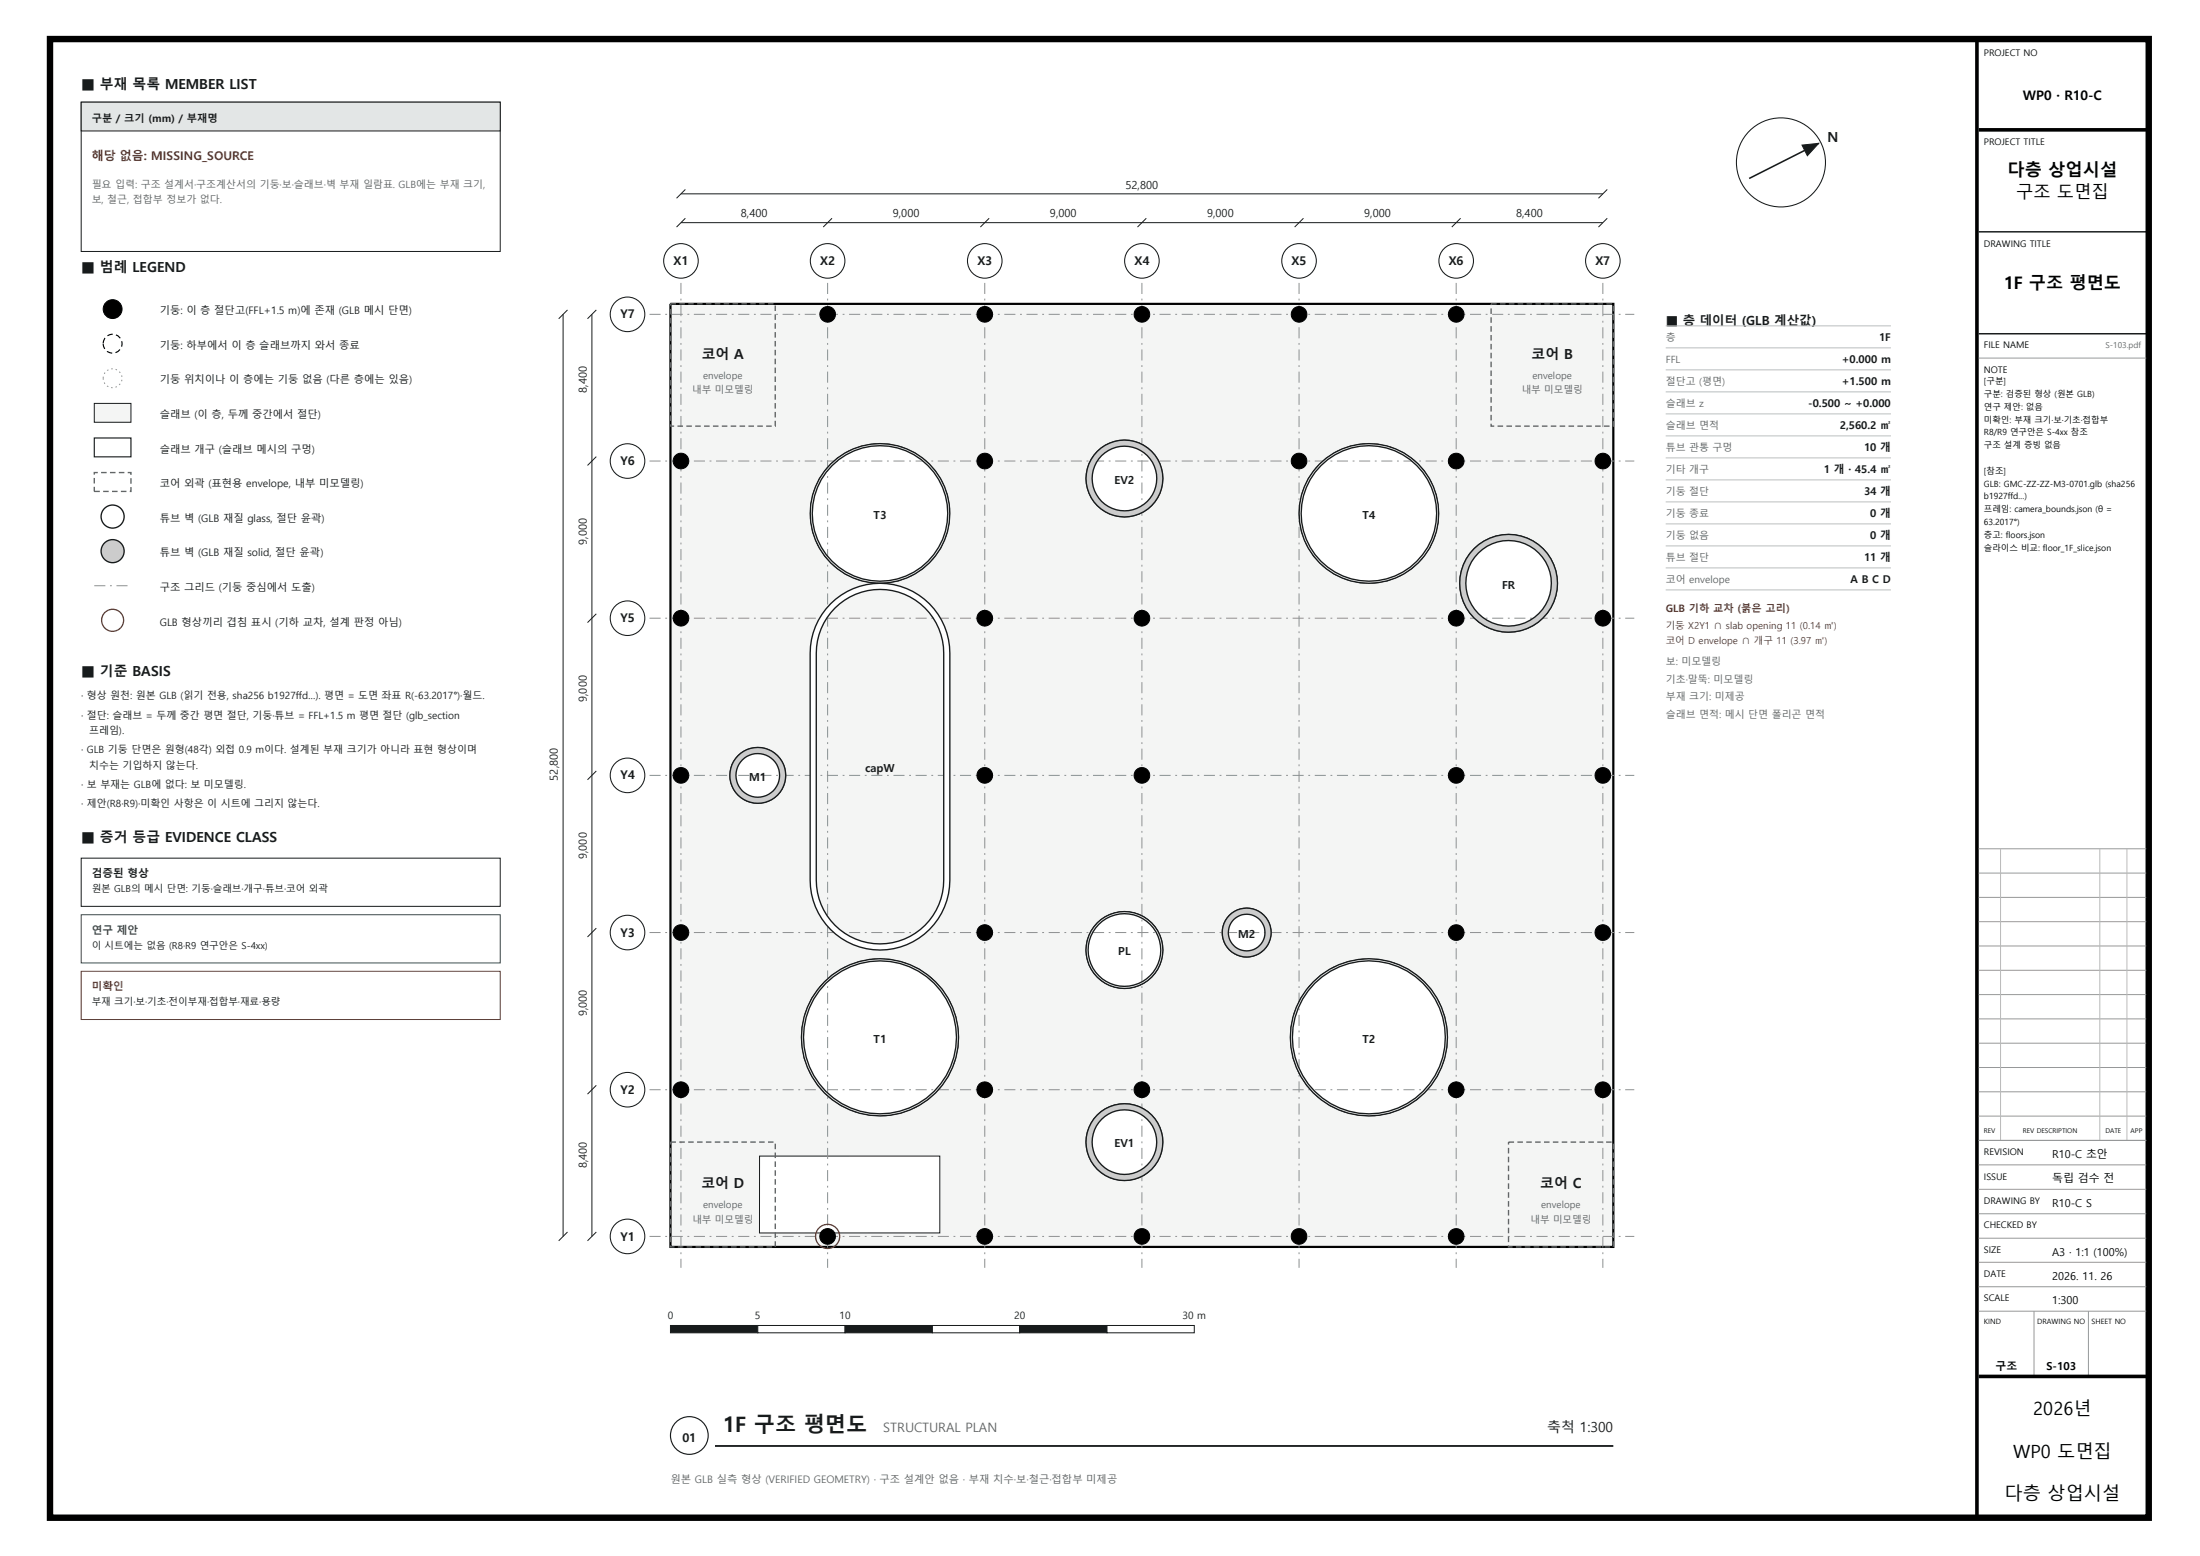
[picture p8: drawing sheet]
<svg xmlns="http://www.w3.org/2000/svg" width="420mm" height="297mm" viewBox="0 0 420 297" stroke-linecap="round" stroke-linejoin="round" font-family="sans-serif">
<g fill="#fff" stroke="#171b1c" stroke-width=".2">
<circle cx="130" cy="49.8" r="3.3"/>
<circle cx="158" cy="49.8" r="3.3"/>
<circle cx="188" cy="49.8" r="3.3"/>
<circle cx="218" cy="49.8" r="3.3"/>
<circle cx="248" cy="49.8" r="3.3"/>
<circle cx="278" cy="49.8" r="3.3"/>
<circle cx="306" cy="49.8" r="3.3"/>
<circle cx="119.8" cy="236" r="3.3"/>
<circle cx="119.8" cy="208" r="3.3"/>
<circle cx="119.8" cy="178" r="3.3"/>
<circle cx="119.8" cy="148" r="3.3"/>
<circle cx="119.8" cy="118" r="3.3"/>
<circle cx="119.8" cy="88" r="3.3"/>
<circle cx="119.8" cy="60" r="3.3"/>
</g>
<path d="M130 42.5h176M130.8 41.7l-1.6 1.6M158.8 41.7l-1.6 1.6M188.8 41.7l-1.6 1.6M218.8 41.7l-1.6 1.6M248.8 41.7l-1.6 1.6M278.8 41.7l-1.6 1.6M306.8 41.7l-1.6 1.6" fill="none" stroke="#171b1c" stroke-width=".19"/>
<g fill="#fff">
<path d="M140.9 39.8h6.2v2.3h-6.2z"/>
<path d="M169.9 39.8h6.2v2.3h-6.2z"/>
<path d="M199.9 39.8h6.2v2.3h-6.2z"/>
<path d="M229.9 39.8h6.2v2.3h-6.2z"/>
<path d="M259.9 39.8h6.2v2.3h-6.2z"/>
<path d="M288.9 39.8h6.2v2.3h-6.2z"/>
</g>
<path d="M130 37h176M130.8 36.2l-1.6 1.6M306.8 36.2l-1.6 1.6" fill="none" stroke="#171b1c" stroke-width=".19"/>
<path d="M214.4 34.3h7.2v2.3h-7.2z" fill="#fff"/>
<path d="M107.5 60v176M108.3 59.2l-1.6 1.6M113 60v176M113.8 59.2l-1.6 1.6M113.8 87.2l-1.6 1.6M113.8 117.2l-1.6 1.6M113.8 147.2l-1.6 1.6M113.8 177.2l-1.6 1.6M113.8 207.2l-1.6 1.6M108.3 235.2l-1.6 1.6M113.8 235.2l-1.6 1.6" fill="none" stroke="#171b1c" stroke-width=".19"/>
<path d="M128 58h180v180h-180zM278.7 111.3a9.3 9.3 0 0 0 18.6 0 9.3 9.3 0 0 0-18.6 0zM207.4 91.3a7.3 7.3 0 0 0 14.6 0 7.3 7.3 0 0 0-14.6 0zM154.7 98a13.3 13.3 0 0 0 26.6 0 13.3 13.3 0 0 0-26.6 0zM207.3 181.3a7.3 7.3 0 0 0 14.7 0 7.3 7.3 0 0 0-14.7 0zM248.1 98a13.3 13.3 0 0 0 26.6 0 13.3 13.3 0 0 0-26.6 0zM233.3 178a4.7 4.7 0 0 0 9.4 0 4.7 4.7 0 0 0-9.4 0zM153.1 198a15 15 0 0 0 29.9 0 15 15 0 0 0-29.9 0zM250 188.2a15 15 0 0 0 5.7 23.7 15 15 0 0 0 20.6-13.1 15 15 0 0 0-19-15.2 16.6 16.6 0 0 0-7.3 4.6zM139.3 148a5.3 5.3 0 0 0 10.7 0 5.3 5.3 0 0 0-10.7 0zM207.3 218a7.3 7.3 0 0 0 14.7 0 7.3 7.3 0 0 0-14.7 0zM145 220.7v14.6h34.4v-14.6z" fill-rule="evenodd" fill="#f4f5f4" stroke="#171b1c" stroke-width=".19"/>
<path d="M128 58h180v180h-180z" fill="none" stroke="#000" stroke-width=".42"/>
<g fill="none" stroke="#8c9191" stroke-width=".19" stroke-dasharray="2.1 .9 .4 .9" stroke-linecap="butt">
<path d="M124 60h188M130 54v188M158 54v188M188 54v188M218 54v188M248 54v188M278 54v188M306 54v188M124 88h188M124 118h188M124 148h188M124 178h188"/>
<path d="M124 208h188M124 236h188"/>
</g>
<g fill="#ccc" stroke="#171b1c" stroke-width=".26">
<path d="M207.3 218a7.3 7.3 0 0 1 14.7 0 7.3 7.3 0 0 1-14.7 0zM208.5 218a6.2 6.2 0 0 0 12.3 0 6.2 6.2 0 0 0-12.3 0z" fill-rule="evenodd"/>
<path d="M207.3 91.3a7.3 7.3 0 0 1 14.7 0 7.3 7.3 0 0 1-14.7 0zM208.5 91.3a6.2 6.2 0 0 0 12.3 0 6.2 6.2 0 0 0-12.3 0z" fill-rule="evenodd"/>
<path d="M278.7 111.3a9.3 9.3 0 0 1 18.6 0 9.3 9.3 0 0 1-18.6 0zM279.8 111.3a8.2 8.2 0 0 0 16.4 0 8.2 8.2 0 0 0-16.4 0z" fill-rule="evenodd"/>
<path d="M139.3 148a5.3 5.3 0 0 1 10.7 0 5.3 5.3 0 0 1-10.7 0zM140.5 148a4.2 4.2 0 0 0 8.3 0 4.2 4.2 0 0 0-8.3 0z" fill-rule="evenodd"/>
<path d="M233.3 178a4.7 4.7 0 0 1 9.4 0 4.7 4.7 0 0 1-9.4 0zM234.5 178a3.5 3.5 0 0 0 7 0 3.5 3.5 0 0 0-7 0z" fill-rule="evenodd"/>
</g>
<g fill="#fff" stroke="#171b1c" stroke-width=".26">
<path d="M207.3 181.3a7.3 7.3 0 0 1 14.7 0 7.3 7.3 0 0 1-14.7 0zM207.7 181.3a7 7 0 0 0 13.9 0 7 7 0 0 0-13.9 0z" fill-rule="evenodd"/>
<path d="M153 198a15 15 0 0 1 30 0 15 15 0 0 1-30 0zM153.4 198a14.6 14.6 0 0 0 29.2 0 14.6 14.6 0 0 0-29.2 0z" fill-rule="evenodd"/>
<path d="M246.3 198a15 15 0 0 1 30 0 15 15 0 0 1-30 0zM246.7 198a14.6 14.6 0 0 0 29.2 0 14.6 14.6 0 0 0-29.2 0z" fill-rule="evenodd"/>
<path d="M154.7 98a13.3 13.3 0 0 1 26.6 0 13.3 13.3 0 0 1-26.6 0zM155.1 98a12.9 12.9 0 0 0 25.8 0 12.9 12.9 0 0 0-25.8 0z" fill-rule="evenodd"/>
<path d="M248 98a13.3 13.3 0 0 1 26.7 0 13.3 13.3 0 0 1-26.7 0zM248.4 98a13 13 0 0 0 25.9 0 13 13 0 0 0-25.9 0z" fill-rule="evenodd"/>
<path d="M158.6 115.2a13.3 13.3 0 0 1 14.5-2.8 13.3 13.3 0 0 1 8.2 12.3v43.3a13.3 13.3 0 0 1-13.3 13.3 13.3 13.3 0 0 1-13.3-13.3v-43.3a13.3 13.3 0 0 1 3.9-9.5zM159.4 116.1a12.2 12.2 0 0 0-3.6 8.6v43.3a12.2 12.2 0 0 0 12.2 12.2 12.2 12.2 0 0 0 12.2-12.2v-43.3a12.2 12.2 0 0 0-7.5-11.3 12.2 12.2 0 0 0-13.3 2.7z" fill-rule="evenodd"/>
</g>
<path d="M128 58h20v23.3h-20zM284.7 58h23.3v23.3h-23.3zM128 218h20v20h-20zM288 218h20v20h-20z" fill="none" stroke="#5e6366" stroke-width=".26" stroke-dasharray="1.1 .6" stroke-linecap="butt"/>
<g fill="#000" stroke="#000" stroke-width=".19">
<circle cx="158" cy="60" r="1.5"/>
<circle cx="188" cy="60" r="1.5"/>
<circle cx="218" cy="60" r="1.48"/>
<circle cx="248" cy="60" r="1.5"/>
<circle cx="278" cy="60" r="1.49"/>
<circle cx="130" cy="88" r="1.49"/>
<circle cx="188" cy="88" r="1.5"/>
<circle cx="248" cy="88" r="1.5"/>
<circle cx="278" cy="88" r="1.5"/>
<circle cx="306" cy="88" r="1.5"/>
<circle cx="130" cy="118" r="1.5"/>
<circle cx="188" cy="118" r="1.49"/>
<circle cx="218" cy="118" r="1.5"/>
<circle cx="278" cy="118" r="1.48"/>
<circle cx="306" cy="118" r="1.5"/>
<circle cx="130" cy="148" r="1.5"/>
<circle cx="188" cy="148" r="1.5"/>
<circle cx="218" cy="148" r="1.49"/>
<circle cx="278" cy="148" r="1.5"/>
<circle cx="306" cy="148" r="1.49"/>
<circle cx="130" cy="178" r="1.49"/>
<circle cx="188" cy="178" r="1.49"/>
<circle cx="278" cy="178" r="1.5"/>
<circle cx="306" cy="178" r="1.5"/>
<circle cx="130" cy="208" r="1.49"/>
<circle cx="188" cy="208" r="1.49"/>
<circle cx="218" cy="208" r="1.49"/>
<circle cx="278" cy="208" r="1.49"/>
<circle cx="306" cy="208" r="1.49"/>
<circle cx="158" cy="236" r="1.49"/>
<circle cx="188" cy="236" r="1.5"/>
<circle cx="218" cy="236" r="1.5"/>
<circle cx="248" cy="236" r="1.49"/>
<circle cx="278" cy="236" r="1.49"/>
</g>
<circle cx="158" cy="236" r="2.3" fill="none" stroke="#8c331f" stroke-width=".25"/>
<circle cx="340" cy="31" r="8.5" fill="none" stroke="#171b1c" stroke-width=".2"/>
<path d="M347.2 27.4l-13.3 6.7" fill="none" stroke="#171b1c" stroke-width=".3"/>
<g fill="#171b1c" stroke="#171b1c" stroke-width=".19">
<path d="M344 27.7l3.2-.3-2.2 2.3z"/>
<path d="M128 253h16.7v1.4h-16.7z"/>
</g>
<path d="M144.7 253h16.6v1.4h-16.6z" fill="#fff" stroke="#171b1c" stroke-width=".19"/>
<path d="M161.3 253h16.7v1.4h-16.7z" fill="#171b1c" stroke="#171b1c" stroke-width=".19"/>
<path d="M178 253h16.7v1.4h-16.7z" fill="#fff" stroke="#171b1c" stroke-width=".19"/>
<path d="M194.7 253h16.6v1.4h-16.6z" fill="#171b1c" stroke="#171b1c" stroke-width=".19"/>
<path d="M211.3 253h16.7v1.4h-16.7z" fill="#fff" stroke="#171b1c" stroke-width=".19"/>
<circle cx="131.6" cy="274" r="3.6" fill="#fff" stroke="#171b1c" stroke-width=".22"/>
<path d="M136.5 276h171.5" fill="none" stroke="#171b1c" stroke-width=".35"/>
<path d="M15.5 19.5h80v28.5h-80z" fill="none" stroke="#171b1c" stroke-width=".19"/>
<path d="M15.5 19.5h80v5.5h-80z" fill="#e3e6e6" stroke="#171b1c" stroke-width=".19"/>
<circle cx="21.5" cy="59" r="1.8" fill="#000" stroke="#000" stroke-width=".19"/>
<circle cx="21.5" cy="65.6" r="1.8" fill="#fff" stroke="#000" stroke-width=".22" stroke-dasharray="1.1 .6" stroke-linecap="butt"/>
<circle cx="21.5" cy="72.2" r="1.8" fill="none" stroke="#8c9191" stroke-width=".19" stroke-dasharray=".3 .6" stroke-linecap="butt"/>
<path d="M18 77h7v3.6h-7z" fill="#f4f5f4" stroke="#171b1c" stroke-width=".19"/>
<path d="M18 83.6h7v3.6h-7z" fill="#fff" stroke="#171b1c" stroke-width=".22"/>
<path d="M18 90.2h7v3.6h-7z" fill="none" stroke="#5e6366" stroke-width=".26" stroke-dasharray="1.1 .6" stroke-linecap="butt"/>
<circle cx="21.5" cy="98.6" r="2.2" fill="#fff" stroke="#171b1c" stroke-width=".26"/>
<circle cx="21.5" cy="105.2" r="2.2" fill="#ccc" stroke="#171b1c" stroke-width=".26"/>
<path d="M18 111.8h7" fill="none" stroke="#8c9191" stroke-width=".19" stroke-dasharray="2.1 .9 .4 .9" stroke-linecap="butt"/>
<circle cx="21.5" cy="118.4" r="2.1" fill="none" stroke="#8c331f" stroke-width=".25"/>
<path d="M15.5 163.8h80v9.2h-80z" fill="none" stroke="#171b1c" stroke-width=".19"/>
<path d="M15.5 174.6h80v9.2h-80z" fill="none" stroke="#245254" stroke-width=".19"/>
<path d="M15.5 185.4h80v9.2h-80z" fill="none" stroke="#8c331f" stroke-width=".19"/>
<g fill="none" stroke="#babfbf" stroke-width=".19">
<path d="M318 62.2h43M318 66.4h43M318 70.6h43M318 74.8h43M318 79h43M318 83.2h43M318 87.4h43M318 91.6h43M318 95.8h43M318 100h43M318 104.2h43M318 108.4h43"/>
<path d="M318 112.6h43"/>
</g>
<path d="M9.5 7.5h400.7v282.2h-400.7z" fill="none" stroke="#000" stroke-width="1.2" stroke-linecap="butt"/>
<path d="M377.4 7.9v281.3M377.8 24.8h31.9M377.8 262.7h31.9" fill="none" stroke="#000" stroke-width=".69" stroke-linecap="butt"/>
<path d="M377.8 44.2h31.9M377.8 63.7h31.9" fill="none" stroke="#000" stroke-width=".25"/>
<g fill="none" stroke="#989898" stroke-width=".19">
<path d="M377.8 68.3h31.9M377.8 162h31.9M377.8 166.7h31.9M377.8 171.3h31.9M377.8 175.9h31.9M377.8 180.6h31.9M377.8 185.2h31.9M377.8 189.8h31.9M377.8 194.5h31.9M377.8 199.1h31.9M377.8 203.8h31.9M377.8 208.4h31.9"/>
<path d="M377.8 213h31.9M377.8 217.7h31.9M377.8 222.3h31.9M377.8 227h31.9M377.8 231.7h31.9M377.8 236.3h31.9M377.8 240.9h31.9M377.8 245.6h31.9M377.8 250.3h31.9M388.3 250.3v12.2M398.7 250.3v12.2"/>
</g>
<path d="M381.9 162v55.7M400.9 162v55.7M406 162v55.7" fill="none" stroke="#bababa" stroke-width=".19"/>
<text font-size="4.1" fill="#171b1c" x="138" y="273.4">1F 구조 평면도</text>
<g font-size="3.5">
<text x="388.2" y="270.1">2026년</text>
<text x="384.3" y="278.2">WP0 도면집</text>
<text x="382.7" y="286.3">다층 상업시설</text>
</g>
<g font-size="3.3">
<text x="383.3" y="33.6">다층 상업시설</text>
<text x="384.9" y="37.7">구조 도면집</text>
<text x="382.5" y="55.1">1F 구조 평면도</text>
</g>
<g font-size="2.6" fill="#171b1c">
<text x="15.5" y="17">■ 부재 목록 MEMBER LIST</text>
<text x="348.9" y="27.2">N</text>
<text x="15.5" y="52">■ 범례 LEGEND</text>
<text x="134" y="68.5">코어 A</text>
<text x="292.4" y="68.5">코어 B</text>
<text x="15.5" y="129">■ 기준 BASIS</text>
<text x="15.5" y="160.8">■ 증거 등급 EVIDENCE CLASS</text>
<text x="133.9" y="226.8">코어 D</text>
<text x="294" y="226.8">코어 C</text>
<text x="295.4" y="273.4">축척 1:300</text>
</g>
<text font-size="2.5" x="386.2" y="19.1">WP0 · R10-C</text>
<text font-size="2.5" fill="#5e6366" x="168.6" y="273.4">STRUCTURAL PLAN</text>
<text font-size="2.4" fill="#171b1c" x="318" y="62">■ 층 데이터 (GLB 계산값)</text>
<text font-size="2.3" fill="#8c331f" x="17.5" y="30.6">해당 없음: MISSING_SOURCE</text>
<g font-size="2.3" fill="#171b1c">
<text x="128.6" y="50.6">X1</text>
<text x="156.6" y="50.6">X2</text>
<text x="186.6" y="50.6">X3</text>
<text x="216.6" y="50.6">X4</text>
<text x="246.6" y="50.6">X5</text>
<text x="276.6" y="50.6">X6</text>
<text x="304.6" y="50.6">X7</text>
<text x="118.4" y="60.8">Y7</text>
<text x="118.4" y="88.8">Y6</text>
<text x="118.4" y="118.8">Y5</text>
<text x="118.4" y="148.8">Y4</text>
<text x="118.4" y="178.8">Y3</text>
<text x="118.4" y="208.8">Y2</text>
<text x="118.4" y="236.8">Y1</text>
<text x="130.3" y="275.3">01</text>
</g>
<g font-size="2.1" fill="#171b1c">
<text x="214.9" y="36">52,800</text>
<text x="141.4" y="41.5">8,400</text>
<text x="170.4" y="41.5">9,000</text>
<text x="200.4" y="41.5">9,000</text>
<text x="230.4" y="41.5">9,000</text>
<text x="260.4" y="41.5">9,000</text>
<text x="289.4" y="41.5">8,400</text>
<text x="112" y="75" transform="rotate(-90 112 75)">8,400</text>
<text x="212.8" y="92.3">EV2</text>
<text x="166.8" y="99">T3</text>
<text x="260.1" y="99">T4</text>
<text x="112" y="104" transform="rotate(-90 112 104)">9,000</text>
<text x="286.8" y="112.3">FR</text>
<text x="112" y="134" transform="rotate(-90 112 134)">9,000</text>
<text x="106.5" y="149" transform="rotate(-90 106.5 149)">52,800</text>
<text x="143" y="149">M1</text>
<text x="165.2" y="147.3">capW</text>
<text x="112" y="164" transform="rotate(-90 112 164)">9,000</text>
<text x="236.4" y="179">M2</text>
<text x="213.5" y="182.3">PL</text>
<text x="112" y="194" transform="rotate(-90 112 194)">9,000</text>
<text x="166.8" y="199">T1</text>
<text x="260.1" y="199">T2</text>
<text x="212.8" y="219">EV1</text>
<text x="112" y="223" transform="rotate(-90 112 223)">8,400</text>
</g>
<g font-size="2.1">
<text x="391.8" y="221">R10-C 초안</text>
<text x="391.8" y="225.7">독립 검수 전</text>
<text x="391.8" y="230.4">R10-C S</text>
<text x="391.8" y="239.7">A3 · 1:1 (100%)</text>
<text x="391.8" y="244.3">2026. 11. 26</text>
<text x="391.8" y="249">1:300</text>
<text x="380.9" y="261.6">구조</text>
<text x="390.7" y="261.6">S-103</text>
</g>
<g font-size="2" fill="#171b1c">
<text x="17.5" y="23.3">구분 / 크기 (mm) / 부재명</text>
<text x="30.5" y="60">기둥: 이 층 절단고(FFL+1.5 m)에 존재 (GLB 메시 단면)</text>
<text x="358.7" y="65">1F</text>
<text x="30.5" y="66.6">기둥: 하부에서 이 층 슬래브까지 와서 종료</text>
<text x="351.6" y="69.2">+0.000 m</text>
<text x="30.5" y="73.2">기둥 위치이나 이 층에는 기둥 없음 (다른 층에는 있음)</text>
<text x="345.2" y="77.6">-0.500 ~ +0.000</text>
<text x="351.6" y="73.4">+1.500 m</text>
<text x="30.5" y="79.8">슬래브 (이 층, 두께 중간에서 절단)</text>
<text x="351.2" y="81.8">2,560.2 ㎡</text>
<text x="30.5" y="86.4">슬래브 개구 (슬래브 메시의 구멍)</text>
<text x="355.9" y="86">10 개</text>
<text x="30.5" y="93">코어 외곽 (표현용 envelope, 내부 미모델링)</text>
<text x="348.2" y="90.2">1 개 · 45.4 ㎡</text>
<text x="355.9" y="94.4">34 개</text>
<text x="30.5" y="99.6">튜브 벽 (GLB 재질 glass, 절단 윤곽)</text>
<text x="357" y="98.6">0 개</text>
<text x="30.5" y="106.2">튜브 벽 (GLB 재질 solid, 절단 윤곽)</text>
<text x="355.9" y="107">11 개</text>
<text x="357" y="102.8">0 개</text>
<text x="30.5" y="112.8">구조 그리드 (기둥 중심에서 도출)</text>
<text x="353.3" y="111.2">A B C D</text>
<text x="30.5" y="119.4">GLB 형상끼리 겹침 표시 (기하 교차, 설계 판정 아님)</text>
<text x="17.5" y="167.4">검증된 형상</text>
</g>
<g font-size="2" fill="#8c331f">
<text x="318" y="116.9">GLB 기하 교차 (붉은 고리)</text>
<text x="17.5" y="189">미확인</text>
</g>
<text font-size="2" fill="#245254" x="17.5" y="178.2">연구 제안</text>
<text font-size="2" fill="#5e6366" x="128" y="283">원본 GLB 실측 형상 (VERIFIED GEOMETRY) · 구조 설계안 없음 · 부재 치수·보·철근·접합부 미제공</text>
<g font-size="1.9" fill="#5e6366">
<text x="17.5" y="35.8">필요 입력: 구조 설계서·구조계산서의 기둥·보·슬래브·벽 부재 일람표. GLB에는 부재 크기,</text>
<text x="17.5" y="38.8">보, 철근, 접합부 정보가 없다.</text>
<text x="318" y="65">층</text>
<text x="318" y="69.2">FFL</text>
<text x="318" y="73.4">절단고 (평면)</text>
<text x="318" y="77.6">슬래브 z</text>
<text x="318" y="81.8">슬래브 면적</text>
<text x="318" y="86">튜브 관통 구멍</text>
<text x="318" y="90.2">기타 개구</text>
<text x="318" y="94.4">기둥 절단</text>
<text x="318" y="98.6">기둥 종료</text>
<text x="318" y="102.8">기둥 없음</text>
<text x="318" y="107">튜브 절단</text>
<text x="318" y="111.2">코어 envelope</text>
<text x="318" y="126.9">보: 미모델링</text>
<text x="318" y="130.3">기초·말뚝: 미모델링</text>
<text x="318" y="133.7">부재 크기: 미제공</text>
<text x="318" y="137.1">슬래브 면적: 메시 단면 폴리곤 면적</text>
</g>
<g font-size="1.9" fill="#171b1c">
<text x="15.5" y="133.5">· 형상 원천: 원본 GLB (읽기 전용, sha256 b1927ffd…). 평면 = 도면 좌표 R(-63.2017°)·월드.</text>
<text x="15.5" y="137.2">· 절단: 슬래브 = 두께 중간 평면 절단, 기둥·튜브 = FFL+1.5 m 평면 절단 (glb_section</text>
<text x="15.5" y="143.8">· GLB 기둥 단면은 원형(48각) 외접 0.9 m이다. 설계된 부재 크기가 아니라 표현 형상이며</text>
<text x="17" y="140.1">프레임).</text>
<text x="17" y="146.7">치수는 기입하지 않는다.</text>
<text x="15.5" y="150.4">· 보 부재는 GLB에 없다: 보 미모델링.</text>
<text x="15.5" y="154.1">· 제안(R8·R9)·미확인 사항은 이 시트에 그리지 않는다.</text>
<text x="127.5" y="251.8">0</text>
<text x="144.1" y="251.8">5</text>
<text x="160.3" y="251.8">10</text>
<text x="193.6" y="251.8">20</text>
<text x="225.7" y="251.8">30 m</text>
</g>
<g font-size="1.8" fill="#5e6366">
<text x="132.2" y="75.1">내부 미모델링</text>
<text x="134.2" y="72.3">envelope</text>
<text x="290.5" y="75.1">내부 미모델링</text>
<text x="292.6" y="72.3">envelope</text>
<text x="132.2" y="233.4">내부 미모델링</text>
<text x="134.2" y="230.6">envelope</text>
<text x="292.2" y="233.4">내부 미모델링</text>
<text x="294.2" y="230.6">envelope</text>
</g>
<g font-size="1.8" fill="#8c331f">
<text x="318" y="120.1">기둥 X2Y1 ∩ slab opening 11 (0.14 ㎡)</text>
<text x="318" y="123">코어 D envelope ∩ 개구 11 (3.97 ㎡)</text>
</g>
<g font-size="1.8" fill="#171b1c">
<text x="17.5" y="170.3">원본 GLB의 메시 단면: 기둥·슬래브·개구·튜브·코어 외곽</text>
<text x="17.5" y="181.1">이 시트에는 없음 (R8·R9 연구안은 S-4xx)</text>
<text x="17.5" y="191.9">부재 크기·보·기초·전이부재·접합부·재료·용량</text>
</g>
<g font-size="1.7">
<text x="378.7" y="10.7">PROJECT NO</text>
<text x="378.7" y="27.6">PROJECT TITLE</text>
<text x="378.7" y="47.1">DRAWING TITLE</text>
<text x="378.7" y="66.5">FILE NAME</text>
<text x="378.7" y="71.2">NOTE</text>
<text x="378.7" y="220.5">REVISION</text>
<text x="378.7" y="225.1">ISSUE</text>
<text x="378.7" y="229.8">DRAWING BY</text>
<text x="378.7" y="234.5">CHECKED BY</text>
<text x="378.7" y="239.1">SIZE</text>
<text x="378.7" y="243.7">DATE</text>
<text x="378.7" y="248.4">SCALE</text>
</g>
<text font-size="1.6" fill="#5e6366" x="401.9" y="66.5">S-103.pdf</text>
<g font-size="1.6">
<text x="378.7" y="73.3">[구분]</text>
<text x="378.7" y="75.8">구분: 검증된 형상 (원본 GLB)</text>
<text x="378.7" y="78.2">연구 제안: 없음</text>
<text x="378.7" y="80.7">미확인: 부재 크기·보·기초·접합부</text>
<text x="378.7" y="83.1">R8/R9 연구안은 S-4xx 참조</text>
<text x="378.7" y="85.6">구조 설계 증빙 없음</text>
<text x="378.7" y="90.4">[참조]</text>
<text x="378.7" y="92.9">GLB: GMC-ZZ-ZZ-M3-0701.glb (sha256</text>
<text x="378.7" y="95.3">b1927ffd…)</text>
<text x="378.7" y="97.8">프레임: camera_bounds.json (θ =</text>
<text x="378.7" y="100.2">63.2017°)</text>
<text x="378.7" y="102.7">층고: floors.json</text>
<text x="378.7" y="105.1">슬라이스 비교: floor_1F_slice.json</text>
</g>
<g font-size="1.4">
<text x="378.7" y="252.8">KIND</text>
<text x="388.9" y="252.8">DRAWING NO</text>
<text x="399.3" y="252.8">SHEET NO</text>
</g>
<g font-size="1.3">
<text x="378.7" y="216.3">REV</text>
<text x="386.2" y="216.3">REV DESCRIPTION</text>
<text x="401.9" y="216.3">DATE</text>
<text x="406.8" y="216.3">APP</text>
</g>
</svg>
